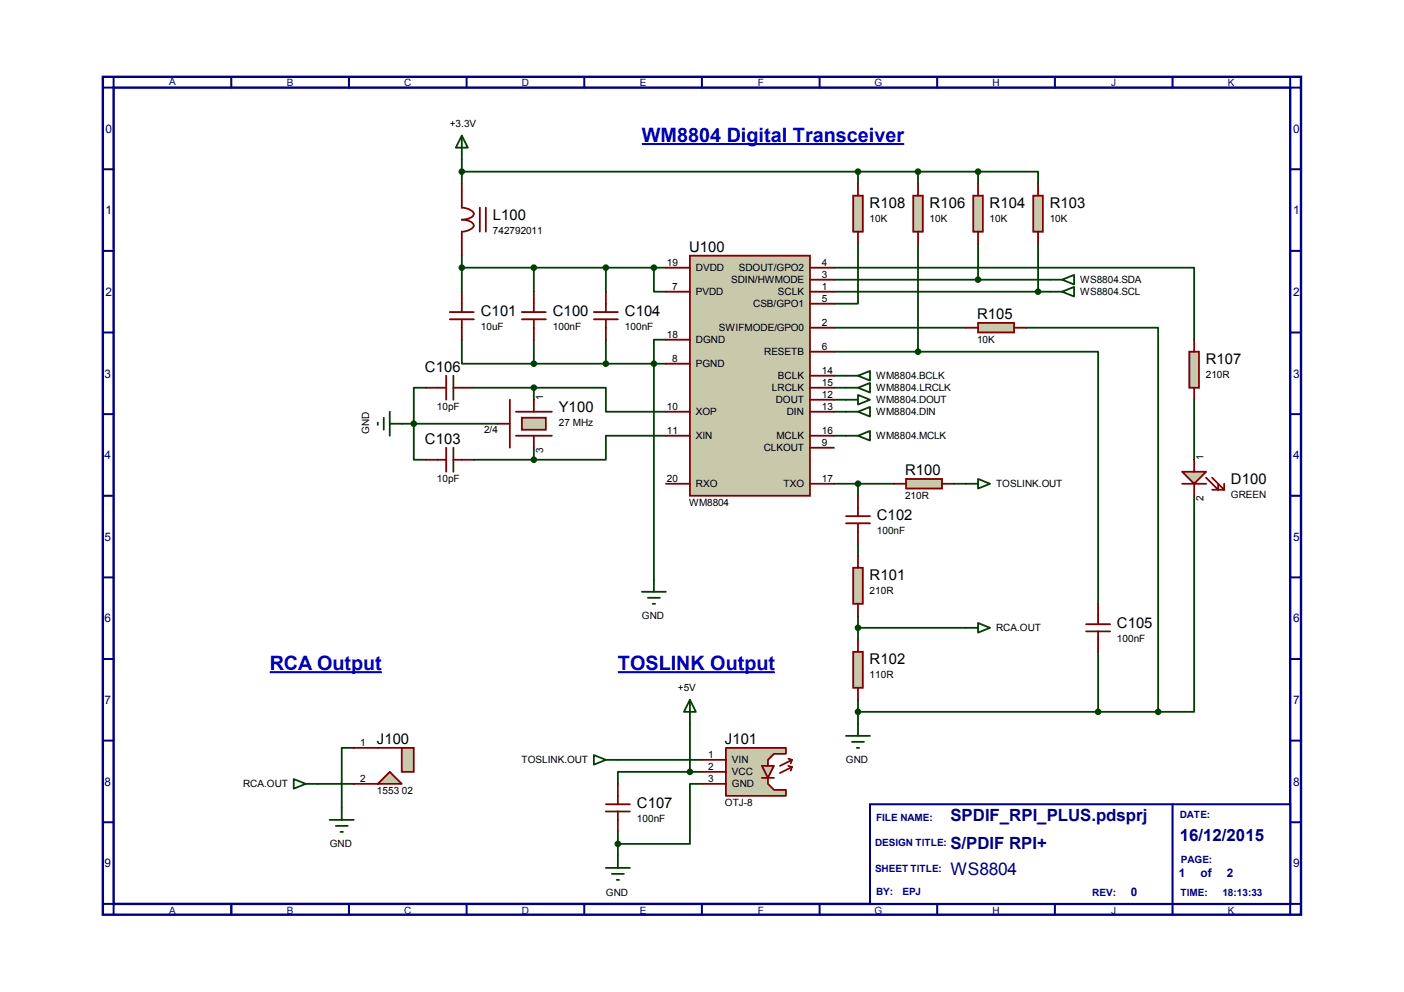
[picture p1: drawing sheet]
<svg xmlns="http://www.w3.org/2000/svg" width="297mm" height="210mm" viewBox="0 0 297 210" stroke-linecap="round" stroke-linejoin="round" font-family="sans-serif">
<path d="M21.8 16.3h253.4v177.2h-253.4zM24 18.5h249v172.8h-249z" fill="none" stroke="#000080" stroke-width=".51"/>
<path d="M24 16.3v2.2h-2.2M48.9 16.3v2.2" fill="none" stroke="#000080" stroke-width=".42"/>
<path d="M184.1 170.2h88.9v21.1h-88.9z" fill="#fff"/>
<g fill="none" stroke="#000080" stroke-width=".42">
<path d="M73.8 16.3v2.2M98.7 16.3v2.2M123.6 16.3v2.2M148.5 16.3v2.2M173.4 16.3v2.2M198.3 16.3v2.2M223.2 16.3v2.2M248.1 16.3v2.2M273 16.3v2.2h2.2M21.8 35.8h2.2M273 35.8h2.2M21.8 53.1h2.2"/>
<path d="M273 53.1h2.2M21.8 70.4h2.2M273 70.4h2.2M21.8 87.6h2.2M273 87.6h2.2M21.8 104.9h2.2M273 104.9h2.2M21.8 122.2h2.2M21.8 139.4h2.2M273 122.2h2.2M273 139.4h2.2M21.8 156.7h2.2"/>
<path d="M273 156.7h2.2M21.8 174h2.2M184.1 170.2h88.9v21.1h-88.9zM248.1 170.2v23.3M273 174h2.2M21.8 191.3h2.2v2.2M48.9 191.3v2.2M73.8 191.3v2.2M98.7 191.3v2.2M123.6 191.3v2.2M148.5 191.3v2.2M173.4 191.3v2.2"/>
<path d="M198.3 191.3v2.2M223.2 191.3v2.2M275.2 191.3h-2.2v2.2"/>
</g>
<g fill="none" stroke="#004000" stroke-width=".38">
<path d="M97.7 33.8v5.1M97.7 36.3h109.2M181.5 36.3v2.6M194.2 36.3v2.6M206.9 36.3h12.7v2.6M206.9 36.3v2.6M97.7 56.6h43.2M97.7 54.1v7.6M112.9 56.6v5.1M128.2 56.6v5.1M138.3 56.6v5.1h2.6M176.4 56.6h76.2v15.3"/>
<path d="M176.4 59.2h45.8M181.5 51.6v12.7h-5.1M194.2 51.6v22.8M206.9 51.6v7.6M219.6 51.6v10.1M97.7 71.9v5.1h15.2M112.9 77h28M112.9 71.9v5.1M128.2 71.9v5.1M140.9 71.9h-2.6v53.3M176.4 79.5h2.6M176.4 61.7h45.8"/>
<path d="M176.4 69.3h28M176.4 74.4h17.8M194.2 74.4h38.1v53.4M217.1 69.3h27.9v81.3M85 89.7h20.3M90.1 82h-2.6v15.3h2.6M100.2 82h12.7M100.2 97.3h12.7M112.9 82h15.3v5.1h12.7M112.9 82v2.6M112.9 94.7v2.6M140.9 92.2h-12.7v5.1h-15.3"/>
<path d="M176.4 87.1h2.6M176.4 82h2.6M176.4 92.2h2.6M176.4 84.6h2.6M252.6 84.6v12.7M176.4 102.4h12.7M181.5 102.4v2.5M181.5 115.1v2.5M201.8 102.4h2.6M252.6 104.9v45.7h-7.6M135.8 125.2h5.1M137.1 126.5h2.5"/>
<path d="M138.1 127.8h.5M181.5 130.3v5.1M181.5 132.8h22.9M232.3 137.9v12.7M74.8 158.2h-2.5v12.7M146 153.2v10.1M181.5 148.1v5.1M181.5 150.6h63.5M67.2 165.9h7.6M130.7 176v5.1M130.7 160.8h17.8M146 163.3h-15.3v2.6"/>
<path d="M146 163.3h2.5M148.5 165.9h-2.5v12.7h-15.3"/>
</g>
<g fill="none" stroke="#800000" stroke-width=".38">
<path d="M95.2 67.6h5M95.2 66h5M97.7 61.7v4.3M97.7 67.6v4.3M110.4 67.6h5.1M110.4 66h5.1M112.9 61.7v4.3M112.9 67.6v4.3M125.6 67.6h5.1M125.6 66h5.1M128.2 61.7v4.3M128.2 67.6v4.3"/>
<path d="M90.1 97.3h4.3M94.4 94.7v5.1M95.9 94.7v5.1M95.9 97.3h4.3"/>
</g>
<path d="M146 54.1h25.4v50.8h-25.4z" fill="#c8c8aa"/>
<g fill="none" stroke="#800000" stroke-width=".38">
<path d="M140.9 56.6h5.1M146 54.1h25.4v50.8h-25.4zM171.4 56.6h5M171.4 59.2h5M140.9 61.7h5.1M140.9 71.9h5.1M140.9 77h5.1M171.4 61.7h5M171.4 64.3h5M171.4 69.3h5M171.4 74.4h5M171.4 79.5h5"/>
<path d="M140.9 87.1h5.1M140.9 92.2h5.1M171.4 87.1h5M171.4 92.2h5M171.4 82h5M171.4 84.6h5M171.4 94.7h5M140.9 102.4h5.1M171.4 102.4h5"/>
</g>
<path d="M97.7 28.7l1.3 2.5h-2.6zM97.7 28.7v5.1" fill="none" stroke="#004000" stroke-width=".38"/>
<circle cx="138.3" cy="77" r=".51" fill="#004000"/>
<circle cx="138.3" cy="77" r=".51" fill="none" stroke="#004000" stroke-width=".38"/>
<circle cx="128.2" cy="56.6" r=".51" fill="#004000"/>
<circle cx="128.2" cy="56.6" r=".51" fill="none" stroke="#004000" stroke-width=".38"/>
<circle cx="138.3" cy="56.6" r=".51" fill="#004000"/>
<circle cx="138.3" cy="56.6" r=".51" fill="none" stroke="#004000" stroke-width=".38"/>
<circle cx="112.9" cy="56.6" r=".51" fill="#004000"/>
<circle cx="112.9" cy="56.6" r=".51" fill="none" stroke="#004000" stroke-width=".38"/>
<circle cx="128.2" cy="77" r=".51" fill="#004000"/>
<circle cx="128.2" cy="77" r=".51" fill="none" stroke="#004000" stroke-width=".38"/>
<circle cx="112.9" cy="77" r=".51" fill="#004000"/>
<circle cx="112.9" cy="77" r=".51" fill="none" stroke="#004000" stroke-width=".38"/>
<path d="M97.7 38.9v5a2.69 2.69 0 0 1 2.5 1.3 2.31 2.31 0 0 1-2.5 1.3 2.31 2.31 0 0 1 2.5 1.3 2.69 2.69 0 0 1-2.5 1.2v5.1M101.5 43.9v5.1M102.8 43.9v5.1" fill="none" stroke="#800000" stroke-width=".38"/>
<circle cx="97.7" cy="56.6" r=".51" fill="#004000"/>
<circle cx="97.7" cy="56.6" r=".51" fill="none" stroke="#004000" stroke-width=".38"/>
<path d="M191.7 101.3h7.6v2.1h-7.6z" fill="#c8c8aa"/>
<path d="M179 109.2h5.1M179 110.7h5.1M181.5 104.9v4.3M181.5 110.7v4.4M189.1 102.4h2.6M191.7 101.3h7.6v2.1h-7.6zM199.3 102.4h2.5" fill="none" stroke="#800000" stroke-width=".38"/>
<path d="M180.5 120.1h2v7.7h-2z" fill="#c8c8aa"/>
<path d="M181.5 117.6v2.5M180.5 120.1h2v7.7h-2zM181.5 127.8v2.5" fill="none" stroke="#800000" stroke-width=".38"/>
<path d="M180.5 137.9h2v7.6h-2z" fill="#c8c8aa"/>
<path d="M180.5 137.9h2v7.6h-2zM181.5 135.4v2.5M181.5 145.5v2.6" fill="none" stroke="#800000" stroke-width=".38"/>
<path d="M179 79.5h2.5M181.5 79.5l2.6-1v2zM179 87.1h2.5M179 82h2.5M179 92.2h2.5M179 84.6h2.5M181.5 87.1l2.6-1v2zM181.5 82l2.6-1v2.1zM181.5 92.2l2.6-1v2zM181.5 83.6l2.6 1-2.6 1z" fill="none" stroke="#004000" stroke-width=".38"/>
<path d="M218.6 41.4h2v7.6h-2z" fill="#c8c8aa"/>
<path d="M219.6 38.9v2.5M218.6 41.4h2v7.6h-2zM219.6 49v2.6" fill="none" stroke="#800000" stroke-width=".38"/>
<path d="M205.9 41.4h2v7.6h-2z" fill="#c8c8aa"/>
<path d="M206.9 38.9v2.5M205.9 41.4h2v7.6h-2zM206.9 49v2.6" fill="none" stroke="#800000" stroke-width=".38"/>
<path d="M222.2 59.2h2.5M224.7 59.2l2.5-1v2zM222.2 61.7h2.5M224.7 61.7l2.5-1v2z" fill="none" stroke="#004000" stroke-width=".38"/>
<circle cx="206.9" cy="59.2" r=".51" fill="#004000"/>
<circle cx="206.9" cy="59.2" r=".51" fill="none" stroke="#004000" stroke-width=".38"/>
<circle cx="219.6" cy="61.7" r=".51" fill="#004000"/>
<circle cx="219.6" cy="61.7" r=".51" fill="none" stroke="#004000" stroke-width=".38"/>
<path d="M206.9 68.3h7.6v2.1h-7.6z" fill="#c8c8aa"/>
<path d="M204.4 69.3h2.5M206.9 68.3h7.6v2.1h-7.6zM214.5 69.3h2.6" fill="none" stroke="#800000" stroke-width=".38"/>
<circle cx="181.5" cy="102.4" r=".51" fill="#004000"/>
<g fill="none" stroke="#004000" stroke-width=".38">
<path d="M204.4 102.4h2.5M206.9 101.3l2.6 1.1-2.6 1zM204.4 132.8h2.5M206.9 131.8l2.6 1-2.6 1.1zM179 155.7h5.1M180.3 157h2.5M181.3 158.2h.5M181.5 153.2v2.5"/>
<circle cx="181.5" cy="102.4" r=".51"/>
</g>
<circle cx="181.5" cy="132.8" r=".51" fill="#004000"/>
<circle cx="181.5" cy="132.8" r=".51" fill="none" stroke="#004000" stroke-width=".38"/>
<path d="M193.2 41.4h2v7.6h-2z" fill="#c8c8aa"/>
<path d="M194.2 38.9v2.5M193.2 41.4h2v7.6h-2zM194.2 49v2.6M229.8 133.6h5.1M229.8 132.1h5.1M232.3 127.8v4.3M232.3 133.6v4.3" fill="none" stroke="#800000" stroke-width=".38"/>
<circle cx="181.5" cy="150.6" r=".51" fill="#004000"/>
<circle cx="181.5" cy="150.6" r=".51" fill="none" stroke="#004000" stroke-width=".38"/>
<circle cx="232.3" cy="150.6" r=".51" fill="#004000"/>
<circle cx="232.3" cy="150.6" r=".51" fill="none" stroke="#004000" stroke-width=".38"/>
<circle cx="194.2" cy="74.4" r=".51" fill="#004000"/>
<circle cx="194.2" cy="74.4" r=".51" fill="none" stroke="#004000" stroke-width=".38"/>
<circle cx="97.7" cy="36.3" r=".51" fill="#004000"/>
<circle cx="97.7" cy="36.3" r=".51" fill="none" stroke="#004000" stroke-width=".38"/>
<circle cx="194.2" cy="36.3" r=".51" fill="#004000"/>
<circle cx="194.2" cy="36.3" r=".51" fill="none" stroke="#004000" stroke-width=".38"/>
<circle cx="206.9" cy="36.3" r=".51" fill="#004000"/>
<circle cx="206.9" cy="36.3" r=".51" fill="none" stroke="#004000" stroke-width=".38"/>
<path d="M251.6 74.4h2.1v7.6h-2.1z" fill="#c8c8aa"/>
<path d="M251.6 74.4h2.1v7.6h-2.1zM252.6 71.9v2.5M252.6 82v2.6" fill="none" stroke="#800000" stroke-width=".38"/>
<path d="M180.5 41.4h2v7.6h-2z" fill="#c8c8aa"/>
<path d="M181.5 38.9v2.5M180.5 41.4h2v7.6h-2zM181.5 49v2.6" fill="none" stroke="#800000" stroke-width=".38"/>
<circle cx="181.5" cy="36.3" r=".51" fill="#004000"/>
<circle cx="181.5" cy="36.3" r=".51" fill="none" stroke="#004000" stroke-width=".38"/>
<path d="M250.1 99.8h5.1l-2.6 2.6z" fill="#c8c8aa"/>
<path d="M250.1 99.8h5.1l-2.6 2.6zM252.6 97.3v2.5M250.1 102.4h5.1M252.6 102.4v2.5M255.2 101.1l2.5 2.5v-1.2M256.5 101.1l2.5 2.5M256.5 103.6h2.5M259 102.4v1.2" fill="none" stroke="#800000" stroke-width=".38"/>
<circle cx="245" cy="150.6" r=".51" fill="#004000"/>
<circle cx="245" cy="150.6" r=".51" fill="none" stroke="#004000" stroke-width=".38"/>
<path d="M109.1 87.1h7.7M109.1 92.2h7.7" fill="none" stroke="#800000" stroke-width=".38"/>
<path d="M110.4 88.4h5.1v2.5h-5.1z" fill="#c8c8aa"/>
<path d="M94.4 79.5v5.1M95.9 79.5v5.1M90.1 82h4.3M95.9 82h4.3M105.3 89.7h2.6M107.9 84.6v10.1M110.4 88.4h5.1v2.5h-5.1zM112.9 84.6v2.5M112.9 92.2v2.5" fill="none" stroke="#800000" stroke-width=".38"/>
<path d="M79.9 89.4v.5M81.2 88.4v2.5M82.5 89.7h2.5M82.5 87.1v5.1" fill="none" stroke="#004000" stroke-width=".38"/>
<circle cx="112.9" cy="82" r=".51" fill="#004000"/>
<circle cx="112.9" cy="82" r=".51" fill="none" stroke="#004000" stroke-width=".38"/>
<circle cx="112.9" cy="97.3" r=".51" fill="#004000"/>
<circle cx="112.9" cy="97.3" r=".51" fill="none" stroke="#004000" stroke-width=".38"/>
<circle cx="87.5" cy="89.7" r=".51" fill="#004000"/>
<circle cx="87.5" cy="89.7" r=".51" fill="none" stroke="#004000" stroke-width=".38"/>
<path d="M166.8 160.5l.8 .3M166.8 162.1l.8 .2M167.6 160.8l-2.6 1.3M167.6 162.3l-2.6 1.3M167.6 160.8l-.3 .7M167.6 162.3l-.3 .8" fill="none" stroke="#800000" stroke-width=".38"/>
<path d="M153.6 158.2h12.7v1.3h-2.6l-1.2 1.3v1.3h1.2l-1.2 2.5v1.3l1.2 1.2h2.6v1.3h-12.7z" fill="#c8c8aa"/>
<path d="M153.6 158.2h12.7v1.3h-2.6l-1.2 1.3v1.3h1.2l-1.2 2.5v1.3l1.2 1.2h2.6v1.3h-12.7zM128.2 170.2h5.1M128.2 171.7h5.1M130.7 165.9v4.3M130.7 171.7v4.3M148.5 160.8h5.1M148.5 163.3h5.1M148.5 165.9h5.1M161.2 164.6h2.5M162.5 162.1h-1.3l1.3 2.5" fill="none" stroke="#800000" stroke-width=".38"/>
<path d="M128.2 183.6h5.1M129.5 184.9h2.5M130.5 186.2h.5M130.7 181.1v2.5" fill="none" stroke="#004000" stroke-width=".38"/>
<circle cx="130.7" cy="178.6" r=".51" fill="#004000"/>
<g fill="none" stroke="#004000" stroke-width=".38">
<path d="M146 148.1l1.2 2.5h-2.5zM146 148.1v5.1"/>
<circle cx="130.7" cy="178.6" r=".51"/>
</g>
<circle cx="146" cy="163.3" r=".51" fill="#004000"/>
<g fill="none" stroke="#004000" stroke-width=".38">
<path d="M125.6 159.8l2.6 1-2.6 1zM128.2 160.8h2.5"/>
<circle cx="146" cy="163.3" r=".51"/>
</g>
<path d="M135.8 30.5h55.5M57.1 142.2h23.7M130.7 142.2h33.3" fill="none" stroke="#0000c0" stroke-width=".42"/>
<path d="M79.9 158.2h5.1" fill="none" stroke="#800000" stroke-width=".38"/>
<path d="M79.9 165.9l2.6-2.6 2.5 2.6z" fill="#c8c8aa"/>
<path d="M79.9 165.9l2.6-2.6 2.5 2.6z" fill="none" stroke="#800000" stroke-width=".38"/>
<path d="M85 158.2h2.5v5.1h-2.5z" fill="#c8c8aa"/>
<path d="M74.8 158.2h5.1M85 158.2h2.5v5.1h-2.5zM74.8 165.9h5.1" fill="none" stroke="#800000" stroke-width=".38"/>
<path d="M62.1 164.8l2.6 1.1-2.6 1zM64.7 165.9h2.5M69.8 173.5h5M71 174.8h2.6M72 176h.6M72.3 170.9v2.6" fill="none" stroke="#004000" stroke-width=".38"/>
<g font-size="4.2" fill="#0000c0">
<text x="135.8" y="30">WM8804 Digital Transceiver</text>
<text x="57.1" y="141.8">RCA Output</text>
<text x="130.7" y="141.8">TOSLINK Output</text>
</g>
<text font-size="3.7" fill="#000080" x="201.1" y="185.2">WS8804</text>
<g font-size="3.6" fill="#000080">
<text x="201.1" y="173.8">SPDIF_RPI_PLUS.pdsprj</text>
<text x="201.1" y="179.6">S/PDIF RPI+</text>
<text x="249.6" y="177.9">16/12/2015</text>
</g>
<g font-size="3.1">
<text x="104.3" y="46.6">L100</text>
<text x="184" y="44.1">R108</text>
<text x="196.7" y="44.1">R106</text>
<text x="209.4" y="44.1">R104</text>
<text x="222.1" y="44.1">R103</text>
<text x="145.8" y="53.3">U100</text>
<text x="101.7" y="66.9">C101</text>
<text x="117" y="66.9">C100</text>
<text x="132.2" y="66.9">C104</text>
<text x="206.7" y="67.5">R105</text>
<text x="255.1" y="77.1">R107</text>
<text x="89.9" y="78.7">C106</text>
<text x="118.2" y="87.2">Y100</text>
<text x="89.9" y="93.9">C103</text>
<text x="191.5" y="100.5">R100</text>
<text x="260.4" y="102.5">D100</text>
<text x="185.5" y="110.1">C102</text>
<text x="184" y="122.8">R101</text>
<text x="236.3" y="132.9">C105</text>
<text x="184" y="140.5">R102</text>
<text x="79.8" y="157.4">J100</text>
<text x="153.4" y="157.4">J101</text>
<text x="134.7" y="171">C107</text>
</g>
<g font-size="2.5" fill="#000080">
<text x="22.3" y="28.1">0</text>
<text x="273.6" y="28.1">0</text>
<text x="22.3" y="45.3">1</text>
<text x="273.6" y="45.3">1</text>
<text x="22.3" y="62.6">2</text>
<text x="273.6" y="62.6">2</text>
<text x="22.1" y="79.9">3</text>
<text x="273.6" y="79.9">3</text>
<text x="22.1" y="97.2">4</text>
<text x="273.6" y="97.2">4</text>
<text x="22.1" y="114.4">5</text>
<text x="273.6" y="114.4">5</text>
<text x="22.1" y="131.7">6</text>
<text x="273.6" y="131.7">6</text>
<text x="22.1" y="149">7</text>
<text x="273.6" y="149">7</text>
<text x="22.1" y="166.2">8</text>
<text x="273.6" y="166.2">8</text>
<text x="22.1" y="183.5">9</text>
<text x="249.4" y="185.6">1</text>
<text x="254" y="185.6">of</text>
<text x="259.6" y="185.6">2</text>
<text x="273.6" y="183.5">9</text>
<text x="239.3" y="189.7">0</text>
</g>
<g font-size="2.1" fill="#000080">
<text x="35.8" y="18">A</text>
<text x="60.7" y="18.3">B</text>
<text x="85.5" y="18.3">C</text>
<text x="110.4" y="18.3">D</text>
<text x="135.3" y="18.3">E</text>
<text x="160.3" y="18.3">F</text>
<text x="185" y="18.3">G</text>
<text x="210" y="18.3">H</text>
<text x="235.1" y="18.3">J</text>
<text x="259.8" y="18.3">K</text>
<text x="185.3" y="173.7">FILE NAME:</text>
<text x="249.6" y="173.1">DATE:</text>
<text x="185.1" y="179.1">DESIGN TITLE:</text>
<text x="185.1" y="184.4">SHEET TITLE:</text>
<text x="249.8" y="182.5">PAGE:</text>
<text x="185.3" y="189.4">BY:</text>
<text x="190.9" y="189.4">EPJ</text>
<text x="231.1" y="189.5">REV:</text>
<text x="249.8" y="189.5">TIME:</text>
<text x="258.6" y="189.5">18:13:33</text>
<text x="35.8" y="193.3">A</text>
<text x="60.7" y="193.3">B</text>
<text x="85.5" y="193.3">C</text>
<text x="110.4" y="193.3">D</text>
<text x="135.3" y="193.3">E</text>
<text x="160.3" y="193.3">F</text>
<text x="185" y="193.3">G</text>
<text x="210" y="193.3">H</text>
<text x="235.1" y="193.3">J</text>
<text x="259.8" y="193.3">K</text>
</g>
<g font-size="2.1">
<text x="95.2" y="26.9">+3.3V</text>
<text x="184" y="47">10K</text>
<text x="196.7" y="47">10K</text>
<text x="209.4" y="47">10K</text>
<text x="222.1" y="47">10K</text>
<text x="104.3" y="49.5">742792011</text>
<text x="141.1" y="56.3">19</text>
<text x="147.2" y="57.4">DVDD</text>
<text x="154.7" y="59.9">SDIN/HWMODE</text>
<text x="156.3" y="57.4">SDOUT/GPO2</text>
<text x="173.9" y="58.8">3</text>
<text x="173.9" y="56.3">4</text>
<text x="228.5" y="59.9">WS8804.SDA</text>
<text x="142.2" y="61.3">7</text>
<text x="147.2" y="62.5">PVDD</text>
<text x="159.3" y="65">CSB/GPO1</text>
<text x="164.6" y="62.5">SCLK</text>
<text x="173.9" y="63.9">5</text>
<text x="173.9" y="61.3">1</text>
<text x="228.5" y="62.5">WS8804.SCL</text>
<text x="101.7" y="69.8">10uF</text>
<text x="117" y="69.8">100nF</text>
<text x="132.2" y="69.8">100nF</text>
<text x="141.1" y="71.5">18</text>
<text x="152.1" y="70.1">SWIFMODE/GPO0</text>
<text x="173.9" y="69">2</text>
<text x="142.2" y="76.6">8</text>
<text x="147.2" y="72.6">DGND</text>
<text x="147.2" y="77.7">PGND</text>
<text x="161.7" y="75.2">RESETB</text>
<text x="173.9" y="74">6</text>
<text x="206.7" y="72.5">10K</text>
<text x="163.3" y="82.8">LRCLK</text>
<text x="164.6" y="80.3">BCLK</text>
<text x="173.9" y="81.7">15</text>
<text x="173.9" y="79.1">14</text>
<text x="185.3" y="82.8">WM8804.LRCLK</text>
<text x="185.3" y="80.3">WM8804.BCLK</text>
<text x="255.1" y="80">210R</text>
<text x="92.5" y="86.7">10pF</text>
<text x="114.9" y="84.6" transform="rotate(-90 114.9 84.6)">1</text>
<text x="141.1" y="86.7">10</text>
<text x="147.2" y="87.9">XOP</text>
<text x="164.1" y="85.3">DOUT</text>
<text x="166.5" y="87.9">DIN</text>
<text x="173.9" y="84.2">12</text>
<text x="173.9" y="86.7">13</text>
<text x="185.3" y="87.9">WM8804.DIN</text>
<text x="185.3" y="85.3">WM8804.DOUT</text>
<text x="78.1" y="91.8" transform="rotate(-90 78.1 91.8)">GND</text>
<text x="102.4" y="91.6">2/4</text>
<text x="114.9" y="95.9" transform="rotate(-90 114.9 95.9)">3</text>
<text x="118.2" y="90.2">27 MHz</text>
<text x="141.1" y="91.8">11</text>
<text x="147.2" y="93">XIN</text>
<text x="161.6" y="95.5">CLKOUT</text>
<text x="164.3" y="93">MCLK</text>
<text x="173.9" y="91.8">16</text>
<text x="173.9" y="94.4">9</text>
<text x="185.3" y="93">WM8804.MCLK</text>
<text x="92.5" y="102">10pF</text>
<text x="141.1" y="102">20</text>
<text x="173.9" y="102">17</text>
<text x="254.6" y="97.3" transform="rotate(-90 254.6 97.3)">1</text>
<text x="145.8" y="107">WM8804</text>
<text x="147.2" y="103.1">RXO</text>
<text x="165.8" y="103.1">TXO</text>
<text x="191.5" y="105.5">210R</text>
<text x="210.7" y="103.1">TOSLINK.OUT</text>
<text x="254.6" y="106.1" transform="rotate(-90 254.6 106.1)">2</text>
<text x="260.4" y="105.4">GREEN</text>
<text x="185.5" y="113">100nF</text>
<text x="184" y="125.7">210R</text>
<text x="135.8" y="131.1">GND</text>
<text x="210.7" y="133.6">RCA.OUT</text>
<text x="236.3" y="135.8">100nF</text>
<text x="184" y="143.5">110R</text>
<text x="143.4" y="146.3">+5V</text>
<text x="76.2" y="157.9">1</text>
<text x="110.4" y="161.5">TOSLINK.OUT</text>
<text x="149.9" y="160.4">1</text>
<text x="154.9" y="161.5">VIN</text>
<text x="179" y="161.5">GND</text>
<text x="51.4" y="166.6">RCA.OUT</text>
<text x="76.2" y="165.5">2</text>
<text x="79.8" y="168">1553 02</text>
<text x="149.9" y="162.9">2</text>
<text x="149.9" y="165.5">3</text>
<text x="154.9" y="164.1">VCC</text>
<text x="154.9" y="166.6">GND</text>
<text x="134.7" y="173.9">100nF</text>
<text x="153.4" y="170.5">OTJ-8</text>
<text x="69.8" y="179.3">GND</text>
<text x="128.2" y="189.5">GND</text>
</g>
</svg>
